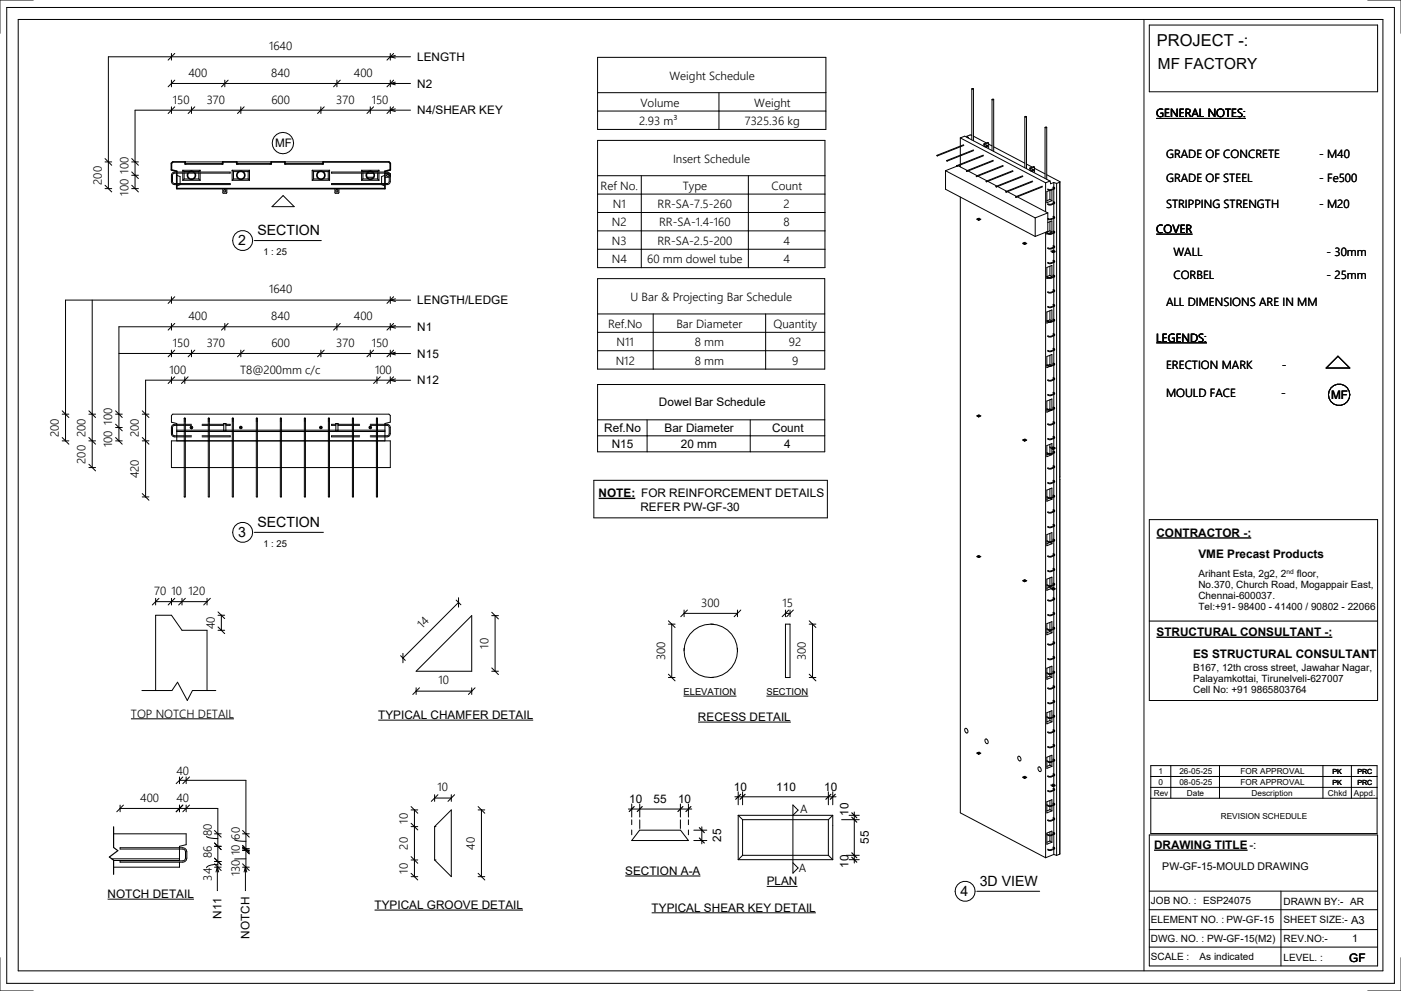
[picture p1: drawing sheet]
<svg xmlns="http://www.w3.org/2000/svg" width="420mm" height="297mm" viewBox="0 0 420 297" stroke-linecap="round" stroke-linejoin="round" font-family="sans-serif">
<g fill="none" stroke="#000" stroke-width=".3">
<path d="M2 2.2h416.1v292.6h-416.1zM5.5 5.8h409.2v285.3h-409.2zM10 0h-10v10M51.4 16v2M52.4 16l-2 2M117 16v2M118 16l-2 2M118.5 16.6l-1.5 .4 1.5 .4M123.1 17h-90.6v39.5M343 5.8v285.3M344.6 7.5h68.5v20h-68.5zM410.1 0h10v10"/>
<path d="M51.4 24v2M51.4 32v2M52.4 32l-2 2M52.4 24l-2 2M57.4 32v2M58.4 32l-2 2M67.4 24v2M68.4 24l-2 2M72.2 32v2M73.2 32l-2 2M96.2 32v2M97.2 32l-2 2"/>
<path d="M101 24v2M102 24l-2 2M111 32v2M112 32l-2 2M117 24v2M117 32v2M118 32l-2 2M118 24l-2 2M118.5 24.6l-1.5 .4 1.5 .4M118.5 32.6l-1.5 .4 1.5 .4M123.1 33h-82.6v23.5M123.1 25h-71.7"/>
<path d="M291.4 26.6v15.3M291.4 26.6h.5zM291.9 26.6v15.6M297.4 29.8v15.3M297.5 29.8h.4zM297.9 29.8v15.6M307.3 35v15.3M307.3 35h.5zM307.8 35v15.6M313.3 38.2v15.3M313.4 38.2h.4zM313.8 38.2v15.6"/>
<path d="M31.5 56.5h2M31.5 48.5h2M31.5 55.5l2 2M31.5 47.5l2 2M39.5 52.5h2M39.5 55.5l2 2M39.5 56.5h2M39.5 51.5l2 2M39.5 47.5l2 2M39.5 48.5h2M51.7 51.9l.7-.3h16.6v.3h-16.6l-.5 .2-.2 .4v2.1l.5 .4h16.8v.3h-16.9l-.6-.4-.1-.5v-1.9zM53 52.5l1 .4v2.1"/>
<path d="M54 55.3l-1 .4M54.8 54h5.2M54.8 51h5.2M54.8 51v.6M54.8 51.9v2.1M54.8 51l.4 .4M55.2 53.6h1.7M55.2 51.4h1.7M55.2 53.6l-.4 .4M55.2 51.4v.2M55.2 51.9v1.7M55.5 48.5h11.3"/>
<path d="M55.5 49.1h.3M57.9 53.6h1.7M57.9 51.4h1.7M59.6 53.6l.4 .4M59.6 51.4v.2M59.6 51.9v1.7M60 51v.6M60 51.9v2.1M60 51l-.4 .4M66.5 49.1h.3M66.8 56.5l.1 1.4h1l.1-1.4M69.6 54h5.2"/>
<path d="M69.6 51h5.2M69.6 51v3M69.6 51l.4 .4M70 53.6h1.7M70 51.4h1.7M70 53.6l-.4 .4M70 51.4v2.2M71 48.5h10.3M71 49.1h.4M72.7 53.6h1.7M72.7 51.4h1.7M74.4 53.6l.4 .4"/>
<path d="M74.4 51.4v2.2M74.8 51v3M74.8 51l-.4 .4M80.9 49.1h.4M84.9 58.6l3.3 3.4h-6.6zM85.4 48.5h11.5M85.4 49.1h.3M93.6 54h5.2M93.6 51h5.2M93.6 51v3M93.6 51l.4 .4M94 53.6h1.7"/>
<path d="M94 51.4h1.7M94 53.6l-.4 .4M94 51.4v2.2M96.6 49.1h.3M96.7 53.6h1.7M96.7 51.4h1.7M98.4 53.6l.4 .4M98.4 51.4v2.2M98.8 51v3M98.8 51l-.4 .4M100.4 56.5l.1 1.4h1l.1-1.4M108.4 54h5.2"/>
<path d="M108.4 51h5.2M108.4 51v.6M108.4 51.9v2.1M108.4 51l.4 .4M108.8 53.6l-.4 .4M108.8 53.6h1.7M108.8 51.4h1.7M108.8 51.4v.2M108.8 51.9v1.7M109.8 52.5h.1M109.9 52.1v.9M110 51.9h2"/>
<path d="M110 53.1h2M111.5 53.6h1.7M111.5 51.4h1.7M113.2 53.6l.4 .4M113.2 51.4v.2M113.2 51.9v1.7M113.6 51v.6M113.6 51.9v2.1M113.6 51l-.4 .4M114.4 55.3l1 .4M115.4 52.5l-1 .4v2.1M115.4 51.9h.9"/>
<path d="M115.4 53.1h1.3M116.8 51.9l.2 .1v2.6l-.7 .7h-16.9v-.3h16.7l.4-.2 .2-.4v-2l-.5-.5h-16.8v-.3h16.7l.6 .3 .3 .6M283.5 51.2v5.5l26.9 14.2M283.5 51.2l26.9 14.1M287.3 49.7l2.7 1.4M287.9 41.3v2.5M287.9 44v2.5M287.9 46.7v2.5M287.9 49.5v.5M287.9 59.1v184.6l25.6 13.4M287.9 41.3l25.6 13.5M287.9 41.3l1.4-.5 19.8 10.4"/>
<path d="M288.9 43.4l-7.9 3.2M289 43.6l-8 3.1M289.9 40.8v.4M289.9 40.8l.5 .5h-.2M290.3 51.3l2.7 1.4M291.4 40.6l-.5-.1-1 .3M291.9 45l-8 3.1M291.9 40.8l3.8 2.1M291.9 45.1l-7.9 3.2M293.2 52.8l2.7 1.4M294.8 46.5l-7.9 3.2M294.9 46.7l-11.4 4.5"/>
<path d="M295 43.2v.7M295 43.2l.3 .2M295.1 43.1l-.1 .1M295.1 43.1l.2 .1M295.3 43.4v.6M295.3 43.2v.2M295.8 43.5l-.2 .5M296.2 54.4l2.7 1.4M296.4 42.8v1.6M296.4 42.8l-1.1 .4M296.4 42.8l-.3-.1-1 .4M296.4 43.2l1.1 .6"/>
<path d="M297.8 48.1l-8 3.1M297.9 48.2l-8 3.2M297.9 44l9.4 4.9M299.1 55.9l2.7 1.4M300.7 49.6l-7.9 3.2M300.8 49.8l-8 3.2M302.1 57.5l2.7 1.4M303.7 51.2l-8 3.1M303.8 51.4l-8 3.1M305 59l9.2 4.8M306.6 52.7l-7.9 3.2M306.7 52.9l-8 3.2"/>
<path d="M307.8 49.2l1.7 .9M308.8 50.5l.3 .1M308.8 50.5v.6M308.8 50.4l.3 .1M308.8 50.4v.1M309.1 50.6v.6M309.1 51.2l5.7 3.1M309.1 50.5v.1M309.6 54.3l-8 3.1M309.6 50.8l-.2 .5M309.7 54.5l-8 3.1M310.2 50.1l-.3-.2-1.1 .5"/>
<path d="M310.2 50.1v1.6M310.2 50.1l-1.1 .4M310.2 50.5l3.2 1.6M312.5 55.8l-7.9 3.2M312.6 56l-8 3.2M313.5 54.8v8.7M313.8 52.4l4 2.1M314.8 57.1l-.9 .3v3.4l1.5-.6M314.8 57.1v2.7M314.8 59.8l.6 .4M314.8 59.8l-.9 .4M314.8 54.3l-1.3 .5"/>
<path d="M314.8 54.3l.2 .8 1-.4M315.4 56.9v3.3M315.7 56.2l.3 .3M315.8 56l.4 .3-.1 .4-1.1 .4-.9-.3M316 56.5l-1.1 .4-.7-.2M316 54.7v1.4M316 56.3v.2M316 56.7v3.8M316 54.7l.8 .3M316.8 55v201.4M317.8 54.5v201.6M317.8 54.5l-1 .5"/>
<path d="M293 65.7l.4 .3M293 65.7l.4 .2M293.3 65.6h.5zM293.4 65.9v.1M293.5 66h-.1M293.5 65.9h-.1M293.5 65.9v.1M293.6 65.4l-.6 .3M293.7 65.7h-.3M294.1 65.8l-.6 .2M294.1 65.6l-.6 .3M306.7 72.9l.5 .4"/>
<path d="M306.7 72.9l.5 .2M307.1 72.9h.4zM307.2 73.1v.2M307.3 73.3h-.1M307.3 73.1h-.1M307.3 73.1v.2M307.4 72.6l-.7 .3M307.5 72.9l-.4 .1M307.9 72.9l-.6 .2M307.9 73l-.6 .3M310.4 65.3v5.6M313.5 69.6v187.5"/>
<path d="M313.9 69.5v.7l.2-.1M314.2 66.7l1.2-.5v3.4M314.2 63.8v5.6l-3.8 1.5M314.2 63.8l-3.8 1.5M314.8 66.5v2.7M314.8 79.8v2.8M314.8 69.2l.6 .4M314.8 69.2l-.9 .4M315.1 75.4l.6 .3M315.1 75.2l.6 .3M315.4 69.6l-1 .4M315.5 75.2l.5 .1z"/>
<path d="M315.7 75l.6 .3M315.7 65l.3 .3M315.7 60.6l.3 .3M315.7 69.4l.3 .3M315.7 73.8l.3 .3M315.7 78.2l.3 .3M315.7 75.7h.1M315.7 75.5h.1M315.7 75.5v.2M315.8 60.4l.4 .3-.1 .4-1.1 .4-.9-.3M315.8 64.8l.4 .3-.1 .4-1.1 .4-.8-.2M315.8 69.2l.4 .3-.2 .4-1 .4-1.1-.3"/>
<path d="M315.8 73.6l.4 .3-.1 .4-1.1 .4-.9-.3M315.8 78l.4 .3-.1 .4-1.1 .4-.9-.3M315.8 75.5v.2M316 60.9l-1.1 .4-.7-.2M316 65.3l-1.1 .4-.7-.2M316 69.7l-1.3 .4-.8-.4M316 74.1l-1.1 .4-.7-.2M316 78.5l-1.1 .4-.7-.3M316 60.7v.2M316 61.1v3.8M316 65.1v.2M316 65.5v3.8"/>
<path d="M316 69.5v.2M316 69.9v3.8M316 73.9v.2M316 74.3v.8M316 75.7v2.4M316 78.3v.2M316 78.7v3.8M316.3 75.3v.3l-.5 .1M316.3 75.3l-.5 .2M27.7 90v50.2M51.4 89v2M51.4 97v2"/>
<path d="M52.4 97l-2 2M52.4 89l-2 2M67.4 97v2M68.4 97l-2 2M101 97v2M102 97l-2 2M117 89v2M117 97v2M118 97l-2 2M118 89l-2 2M118.6 89.6l-1.5 .4 1.5 .4M118.6 97.6l-1.5 .4 1.5 .4"/>
<path d="M123.1 90h-103.5v42.2M123.1 98h-87.4v34.2M313.9 96.1l1.2 .3M314.8 95.9l.6 .4v-3.4l-1.5 .6v3.4l.6-.3M314.8 93.2v2.7M314.8 95.9l-.7 .3M314.8 82.6l.6 .3M314.8 82.6l-.9 .3M315.4 82.9v-3.3l-1.5 .6v3.3l.4-.1M315.4 82.9l-.8 .3M315.7 82.6l.3 .3M315.7 87l.3 .3"/>
<path d="M315.7 91.4l.3 .3M315.7 95.8l.3 .3M315.8 82.4l.4 .5-1 .5-.6 .1-.7-.4M315.8 86.8l.4 .3-.1 .3-1.1 .5-.9-.3M315.8 91.2l.4 .3-.1 .3-1.1 .5-.9-.3M315.8 95.6l.4 .5-1 .5-.6 .1-.7-.4M315.8 100l.4 .3-.1 .3-1.1 .4-.9-.2M316 82.9l-1.3 .4-.8-.4M316 87.3l-1.1 .4-.7-.3M316 91.7l-1.1 .4-.7-.3M316 96.1l-1.1 .4M316 82.7v.2"/>
<path d="M316 83.1v3.8M316 87.1v.2M316 87.5v3.8M316 91.5v.2M316 91.9v3.8M316 95.9v.2M316 96.3v3.8M35.7 106h87.4M51.4 105v2M51.4 113v2M52.4 113l-2 2M52.4 105l-2 2"/>
<path d="M55.4 113v2M56.4 113l-2 2M57.4 105v2M58.4 105l-2 2M72.2 105v2M73.2 105l-2 2M96.2 105v2M97.2 105l-2 2M111 105v2M112 105l-2 2M113 113v2M114 113l-2 2"/>
<path d="M117 105v2M117 113v2M117 114h-73.3v35M117.1 114l1.5 .4M117.1 114h6M118 113l-2 2M118 105l-2 2M118.6 113.6l-1.5 .4M118.6 105.6l-1.5 .4 1.5 .4M314 109.6h-.1M314.8 106.5v2.8M314.8 119.9v2.7"/>
<path d="M314.8 109.3l.5 .2M314.8 109.3l-.6 .2M315.4 109.5v-3.2l-1.5 .6v3.3l.9-.3M315.7 100.2l.3 .3M315.7 104.6l.3 .3M315.7 109l.3 .3M315.7 113.4l.3 .3M315.7 117.8l.3 .3M315.8 104.4l.4 .3-.1 .3-1.1 .4-.9-.2M315.8 108.8l.4 .5-1 .5-.6 .1-.7-.4M315.8 113.2l.4 .3-.1 .3-1.1 .4-.9-.2M315.8 117.6l.4 .3-.1 .3-1.1 .4-.9-.2"/>
<path d="M316 100.5l-1.1 .4-.7-.3M316 104.9l-1.1 .4-.8-.3M316 109.3l-1.3 .4-.8-.4M316 113.7l-1.1 .3-.7-.2M316 118.1l-1.1 .3-.7-.2M316 100.2v.3M316 100.7v3.8M316 104.6v.3M316 105.1v3.8M316 109v.3M316 109.5v3.8M316 113.4v.3"/>
<path d="M316 113.9v3.8M316 117.8v.3M316 118.3v3.8M401.2 106.8l3.5 3.5h-7.1zM18.6 132.2h2M18.6 124.2h2M18.6 123.2l2 2M18.6 131.2l2 2M26.7 132.2h2M26.7 124.2h2M26.7 139.2l2 2M26.7 131.2l2 2"/>
<path d="M26.7 123.2l2 2M34.7 132.2h2M34.7 124.2h2M34.7 123.2l2 2M34.7 131.2l2 2M34.7 127.2l2 2M34.7 128.2h2M42.7 132.2h2M42.7 124.2h2M42.7 123.2l2 2M42.7 131.2l2 2M51.4 132.2h65.6v8h-65.6z"/>
<path d="M53 132.2v-5.2l-1.6-.4v-2l.4-.4h64.8l.4 .4v2l-1.6 .4v5.2M53 129h62.4M53 129.4h62.4M55.2 127.5h-3l-.5 .7v2l.3 .4h3.2M55.2 127.2h-3.1l-.6 .5-.1 .5v2.1l.5 .5 3.3 .2M55.3 125.4l-.1 23.6h.4l-.1-23.6M55.3 125.4h.1M55.4 125.4h-.1M55.4 125.4h.1M55.5 125.4h.1M55.6 127.5h1.8M55.6 127.2h1.8"/>
<path d="M55.6 130.6h1.8M55.6 131h1.8M60.6 127.5h1.8M60.6 127.2h1.8M60.6 130.6h1.8M60.6 131h1.8M62.5 125.4l-.1 23.6h.4l-.1-23.6M62.5 125.4h.1M62.6 125.4h-.1M62.6 125.4h.1M62.7 125.4h.1M62.8 130.6h6.2v.4h-6.2"/>
<path d="M62.8 127.5h4.3M62.8 127.2h4.3M67.1 129.4v-2.4h.6v2.4M67.1 127.1h.6M67.1 129.3h.6M67.7 127.2h1.3v.3h-1.3M69.7 125.4l-.1 23.6h.4l-.1-23.6M69.7 125.4h.1M69.9 125.4h-.2M69.9 125.4h.1M76.9 125.4v23.6h.3v-23.6M76.9 125.4h.1"/>
<path d="M77.1 125.4h-.2M77.1 125.4h.1M84.1 125.4v23.6h.3v-23.6M84.1 125.4h.1M84.1 125.4h.2M84.3 125.4h.1M91.3 125.4v23.6h.3v-23.6M91.3 125.4h.1M91.3 125.4h.2M91.5 125.4h.1M98.5 125.4v23.6h.3v-23.6M98.5 125.4h.1"/>
<path d="M98.6 125.4h-.1M98.6 125.4h.1M98.7 125.4h.1M100.7 127.2h-1.3v.3h1.3M100.7 129.4v-2.4h.6v2.4M100.7 127.1h.6M100.7 129.3h.6M101.3 127.5h4.4M101.3 127.2h4.4M105.7 130.6h-6.3v.4h6.3M105.7 125.4h.1M105.8 125.4h-.1"/>
<path d="M105.8 125.4h.1M105.9 125.4h.1M105.9 125.4l.1 23.6h-.3v-23.6M106 127.5h1.8M106 127.2h1.8M106 130.6h1.8M106 131h1.8M111 127.5h1.9M111 127.2h1.9M111 130.6h1.9M111 131h1.9M112.9 125.4h.1"/>
<path d="M113 125.4h-.1M113 125.4h.1M113.1 125.4h.1M113.1 125.4l.1 23.6h-.3v-23.6M113.2 127.5h3l.5 .7v2l-.3 .4h-3.2M113.2 127.2h3.1l.4 .3 .3 .7v2.1l-.5 .5-3.3 .2M293 124.6l.4 .4M293 124.6l.4 .2M293.3 124.6h.5zM293.4 124.8v.2M293.5 124.8v.2M293.5 125h-.1"/>
<path d="M293.5 124.8h-.1M293.6 124.3l-.6 .3M293.7 124.6l-.3 .1M294.1 124.7l-.6 .3M294.1 124.6l-.6 .2M306.7 131.9l.5 .3M306.7 131.9l.5 .2M307.1 131.8h.4zM307.2 132.1v.1M307.3 132.1v.1M307.3 132.2h-.1M307.3 132.1h-.1"/>
<path d="M307.4 131.6l-.7 .3M307.5 131.9h-.4M307.9 132l-.6 .2M307.9 131.9l-.6 .2M314.2 122.9l-.3 .1M314.3 136.1l-.4 .2M314.7 134.2l1 .5M314.7 133.9l1 .5M314.8 133.2v.7M314.8 134.2v1.7M314.8 135.9l.1 .1M314.8 135.9l-.2 .1"/>
<path d="M314.8 122.6l.3 .2M314.8 122.6l-.4 .2M315.1 136.2l.3 .1M315.3 122.9l.1 .1M315.4 122.7v-3.1l-1.5 .6v3.4l1.5-.6M315.4 122.9v.1M315.4 134v-1l-1.5 .6v3.3l1.5-.6M315.4 134.5v1.4M315.4 136.1v.2M315.5 134.2h.5zM315.7 133.9l.6 .4M315.7 122.2l.3 .3"/>
<path d="M315.7 126.6l.3 .3M315.7 131l.3 .3M315.7 135.4l.3 .3M315.7 139.7l.3 .3M315.7 134.4v.3M315.7 134.7h.1M315.7 134.4l.1 .1M315.8 122l.4 .5-1 .5h-.6l-.7-.3M315.8 126.4l.4 .3-.1 .3-1.1 .4-.9-.2M315.8 130.8l.4 .3-.1 .3-1.1 .4-.9-.2M315.8 135.2l.4 .5-1 .5h-.6l-.7-.3M315.8 139.6l.4 .3-.1 .3-1.1 .4-.9-.2"/>
<path d="M315.8 134.5v.2M316 122.5l-1.3 .3-.8-.3M316 126.9l-1.1 .3-.7-.2M316 131.3l-1.1 .3-.7-.2M316 135.7l-1.3 .3-.8-.3M316 122.2v.3M316 122.7v3.8M316 126.6v.2M316 127.1v3.8M316 131v.3M316 131.5v2.6M316 134.6v.7"/>
<path d="M316 135.4v.2M316 135.9v3.8M316 139.8v.2M316.3 134.3v.2l-.5 .2M316.3 134.3l-.5 .2M26.7 140.2h2M42.7 149h2M42.7 148l2 2M178.1 144h70v11.2h-70zM314.5 149.4l-.6 .3M314.8 146.6v2.6M314.8 159.9v2.5"/>
<path d="M315 149.4l.4 .3M315.4 149.1v-2.8l-1.5 .6v3.4l1.5-.6M315.4 149.3v.4M315.7 144.1l.3 .3M315.7 152.9l.3 .3M315.7 157.3l.3 .3M315.7 148.5l.3 .3M315.8 144l.4 .3-.1 .3-1.1 .4-.9-.2M315.8 148.4l.4 .5-1 .5h-.6l-.7-.3M315.8 152.8l.4 .3-.1 .3-1.1 .4-.9-.2M315.8 157.2l.4 .3-.1 .3-1.1 .4-.9-.2M316 140l-1.1 .4-.7-.2"/>
<path d="M316 144.4l-1.1 .4-.7-.2M316 148.8l-1.3 .4-.8-.3M316 153.2l-1.1 .4-.7-.2M316 157.6l-1.1 .4-.7-.2M316 140.3v3.8M316 144.2v.2M316 144.7v3.8M316 148.6v.2M316 149.1v3.8M316 153v.2M316 153.4v3.9M316 157.4v.2"/>
<path d="M316 157.8v3.9M317.8 143.6v.1M317.8 142.8v.3M344.6 155.8h68.5v54.2h-68.5zM46.7 179.4v2M47.7 179.4l-2 2M51.4 179.4v2M52.4 179.4l-2 2M54.6 179.4v2M55.6 179.4l-2 2M62.1 179.4v2M63.1 179.4l-2 2"/>
<path d="M136.8 179.9l1.4 1.4M137.5 179.2v2.8M293 166.8l.4 .3M293 166.8l.4 .2M293.3 166.8l.5-.1zM293.4 167v.1M293.5 167v.1M293.5 167.1h-.1M293.5 167h-.1M293.6 166.5l-.6 .3M293.7 166.8h-.3M294.1 166.9l-.6 .2"/>
<path d="M294.1 166.8l-.6 .2M306.7 174l.5 .4M306.7 174l.5 .2M307.1 174h.4zM307.2 174.2v.2M307.3 174.2v.2M307.3 174.4h-.1M307.3 174.2h-.1M307.4 173.8l-.7 .2M307.5 174l-.4 .1M307.9 174l-.6 .2M307.9 174.1l-.6 .3"/>
<path d="M313.9 163l.9-.4 .6 .4M314.8 173.3v2.3M314.8 175.8v.2M314.8 176l.2 .1M314.8 176l-.9 .4M314.8 176.1l.9 .5M315.1 176.5l.6 .3M315.4 162.3v-2.6l-1.5 .6v3.3l1.5-.6M315.4 162.5v.5M315.4 175.5v-2.5l-1.5 .6v3.4l1.2-.5M315.4 175.7v.5M315.5 176.3l.5 .1z"/>
<path d="M315.7 176.1l.6 .3M315.7 161.7l.3 .3M315.7 166.1l.3 .3M315.7 170.5l.3 .3M315.7 174.9l.3 .3M315.7 179.3l.3 .3M315.7 176.6v.2M315.7 176.8l.1 .1M315.7 176.6h.1M315.8 166l.4 .3-.1 .3-1.1 .4-.9-.2M315.8 161.6l.4 .5-1 .5h-.6l-.7-.3M315.8 170.4l.4 .3-.1 .3-1.1 .4-.9-.2"/>
<path d="M315.8 174.8l.4 .5-1 .5h-.6l-.7-.3M315.8 179.1l.4 .3-.1 .4-1.1 .4-.9-.2M315.8 176.6v.3M316 162l-1.3 .4-.8-.3M316 166.4l-1.1 .4-.7-.2M316 170.8l-1.1 .4-.7-.2M316 175.2l-1.3 .4-.8-.3M316 179.6l-1.1 .4-.7-.2M316 161.8v.2M316 162.2v3.9M316 166.2v.2M316 166.6v3.9"/>
<path d="M316 170.6v.2M316 171v3.9M316 175v.2M316 175.4v.8M316 176.8v2.4M316 179.4v.2M316 179.8v3.8M316.3 176.4v.3l-.5 .2M316.3 176.4l-.5 .2M46.7 180.4h15.4M65.4 184.5h2M65.4 189h2"/>
<path d="M65.4 183.5l2 2M65.4 188l2 2M66.4 184.5v4.5M120.1 196.6l1.4 1.4M120.8 195.9v2.8M137.5 180.6l-16.7 16.7M147.4 183.6l2 2M147.4 184.6h2M148.4 184.6v16.6M205.1 194.3v.8M213.1 187.1h.8M221.1 194.3v.8"/>
<path d="M235.5 187.1h1.4v16h-1.4zM314.8 186.6v2.2M314.8 189v.3M314.8 200v2M314.8 189.3l.6 .4M314.8 189.3l-.9 .4M315.4 188.7v-2.3l-1.5 .6v3.3l1.5-.6M315.4 188.9v.8M315.7 183.7l.3 .3M315.7 188.1l.3 .3M315.7 192.5l.3 .3M315.7 196.9l.3 .3"/>
<path d="M315.8 183.5l.4 .3-.1 .4-1.1 .4-.9-.2M315.8 187.9l.4 .5-1 .6h-.6l-.7-.3M315.8 192.3l.4 .3-.1 .4-1.1 .4-.9-.2M315.8 196.7l.4 .3-.1 .4-1.1 .4-.9-.2M316 184l-1.1 .4-.7-.2M316 188.4l-1.3 .4-.8-.4M316 192.8l-1.1 .4-.7-.2M316 197.2l-1.1 .4-.7-.2M316 183.8v.2M316 184.2v3.8M316 188.2v.2M316 188.6v3.8"/>
<path d="M316 192.6v.2M316 193v3.8M316 197v.2M316 197.4v3.8M344.6 186.2h68.5M39.3 215.5h30.8M42.6 207h9l1.6-2.5 3 5.5 1.5-3h7M46.7 207v-22.5h4.7l3.2 4.5h7.5v18M113.4 215.9h46.5M124.8 201.2l16.6-16.6v16.6zM124.8 207.2h16.6M124.8 206.2v2"/>
<path d="M125.8 206.2l-2 2M141.4 206.2v2M142.4 206.2l-2 2M147.4 201.2h2M147.4 200.2l2 2M213.1 203.1h.8M289.4 218.4a.75 .75 0 0 1 .8 .5 .75 .75 0 0 1-.3 .9l-.3-.2a.97 .97 0 0 1-.2-1.2zM314.8 202.2v.5M314.8 213.3v1.9M314.8 215.4v.6M314.8 216l.6 .4M314.8 216l-.9 .4"/>
<path d="M314.8 202.7l.6 .4M314.8 202.7l-.9 .4M315.4 201.8v-2.1l-1.5 .6v3.4l1.5-.6M315.4 202v1.1M315.4 215v-1.9l-1.5 .6v3.3l1.5-.6M315.4 215.2v1.2M315.7 201.3l.3 .3M315.7 205.7l.3 .3M315.7 210.1l.3 .3M315.7 214.5l.3 .3M315.7 218.9l.3 .3M315.8 201.1l.4 .5-1 .5-.6 .1-.7-.3"/>
<path d="M315.8 205.5l.4 .3-.1 .4-1.1 .4-.9-.2M315.8 209.9l.4 .3-.1 .4-1.1 .4-.9-.2M315.8 214.3l.4 .5-1 .5-.6 .1-.7-.3M315.8 218.7l.4 .3-.1 .4-1.1 .4-.9-.3M316 201.6l-1.3 .4-.8-.4M316 206l-1.1 .4-.7-.2M316 210.4l-1.1 .4-.7-.2M316 214.8l-1.3 .4-.8-.4M316 219.2l-1.1 .4-.7-.2M316 201.4v.2M316 201.8v3.8M316 205.8v.2"/>
<path d="M316 206.2v3.8M316 210.2v.2M316 210.6v3.8M316 214.6v.2M316 215v3.8M316 219v.2M316 219.4v3.8M53.8 233.9h19.9v26.1M53.8 232.9v2M54.8 232.9l-2 2M55.8 232.9v2M56.8 232.9l-2 2"/>
<path d="M130.3 238.3v2M130.3 239.3h5M131.3 238.3l-2 2M135.3 238.3v2M136.3 238.3l-2 2M293 225.7l.4 .4M293 225.7l.4 .3M293.3 225.7h.5zM293.4 226v.1M293.5 225.9v.2M293.5 226.1h-.1M293.5 225.9l-.1 .1"/>
<path d="M293.6 225.5l-.6 .2M293.7 225.8h-.3M294.1 225.7l-.6 .2M294.1 225.9l-.6 .2M295.5 221.6a.75 .75 0 0 1 .7 .5 .75 .75 0 0 1-.3 .9l-.2-.2a.97 .97 0 0 1-.2-1.2zM305.3 226.8a.75 .75 0 0 1 .8 .5 .75 .75 0 0 1-.3 .8l-.3-.1a.97 .97 0 0 1-.2-1.2zM306.7 233l.5 .3M306.7 233l.5 .2M307.1 233l.4-.1zM307.2 233.2v.1M307.3 233.2v.1M307.3 233.3h-.1"/>
<path d="M307.3 233.2h-.1M307.4 232.7l-.7 .3M307.5 233h-.4M307.9 233.1l-.6 .2M307.9 233l-.6 .2M311.4 230a.75 .75 0 0 1 .7 .5 .75 .75 0 0 1-.3 .8l-.2-.1a.97 .97 0 0 1-.2-1.2zM314.8 226.7v1.7M314.8 228.6v.8M314.8 229.4l.6 .4M314.8 229.4l-.9 .4M315.1 235.5l.6 .3M315.1 235.3l.6 .3"/>
<path d="M315.4 228.2v-1.8l-1.5 .6v3.4l1.5-.6M315.4 228.4v1.4M315.5 235.3l.5 .1zM315.7 235l.6 .4M315.7 223.3l.3 .3M315.7 227.7l.3 .3M315.7 236.5l.3 .3M315.7 235.6v.2M315.7 235.8h.1M315.7 235.6h.1M315.7 232.1l.3 .3M315.8 223.1l.4 .3-.1 .4-1.1 .4-.9-.3"/>
<path d="M315.8 227.5l.4 .5-1 .5-.6 .1-.7-.3M315.8 231.9l.4 .3-.1 .4-1.1 .4-.9-.3M315.8 236.3l.4 .3-.1 .4-1.1 .4-.9-.3M315.8 235.6v.2M316 223.6l-1.1 .4-.7-.2M316 228l-1.3 .4-.8-.4M316 232.4l-1.1 .4-.7-.2M316 236.8l-1.1 .4-.7-.2M316 223.4v.2M316 223.8v3.8M316 227.8v.2M316 228.2v3.8"/>
<path d="M316 232.2v.2M316 232.6v2.6M316 235.7v.7M316 236.6v.2M316 237v3.8M316.3 235.4v.2l-.5 .2M316.3 235.4l-.5 .2M33.5 257.5h20.3M34.1 250h21.7v3.2l-2 .5v4.4M34.1 258h19.7M36 254.1h18.8l.6 .2 .5 .4 .1 2.6-.1 .6-.5 .4-.6 .2h-18.8v-.4h18.8l.7-.4 .1-.4-.1-2.4-.7-.4h-18.8zM36 242.4h29.3v17.6"/>
<path d="M36 241.4v2M37 241.4l-2 2M53.8 258.5v1.5h-19.7M53.8 241.4v2M54.8 241.4l-2 2M55.8 241.4v2M56.8 241.4l-2 2M61.9 250.7a2.97 2.97 0 0 0 2.4 .7h1M64.3 260h2M64.3 250h2M64.3 259l2 2M64.3 249l2 2"/>
<path d="M64.3 253.7h2M64.3 252.7l2 2M64.3 258.3h2M64.3 257.3l2 2M65.2 259.9v7.1M65.2 259.9l-.4 1.5M65.2 259.9l.4 1.5M65.3 259.1a4.1 4.1 0 0 0-3.4 1.1M70.4 251.7l.6 .3 2.7 .2M72.7 260h2M72.7 259l2 2M72.7 249l2 2"/>
<path d="M72.7 254.5h2M72.7 253.5l2 2M72.7 255h2M72.7 254l2 2M72.7 250h2M73.6 259.9v7.1M73.6 259.9l-.4 1.5M73.6 259.9l.4 1.5M73.7 257.5h-3.3M123.3 247.8h2M123.3 257.8h2M123.3 256.8l2 2"/>
<path d="M123.3 246.8l2 2M123.3 241.8l2 2M123.3 242.8h2M124.3 242.8v20M130.3 247.8v10M130.3 247.8l5-5v20l-5-5M130.3 247.8h.4M130.3 257.8h.4M143.4 242.8h2M143.4 241.8l2 2M144.4 242.8v20M189.4 245.8v1.4"/>
<path d="M189.4 248.8v1.5M191.8 248.9h12.3l2.3 3.1h-17zM191.8 245.8v2.6M204 245.8v2.6M206.4 245.8v1.4M206.4 248.8v1.5M221.3 244.4h28.4M221.3 257.7h28.4M221.3 244.4v13.3M221.3 244.4l1.4 1.3M222.7 245.7h25.7M222.7 256.4h25.7"/>
<path d="M222.7 245.7v10.7M222.7 256.4l-1.4 1.3M237.7 244.4l1.6-1.5-1.6-1.6v20.5l1.6-1.6-1.6-1.5M248.4 245.7v10.7M248.4 256.4l1.3 1.3M249.7 244.4v13.3M249.7 244.4l-1.3 1.3M314.8 240v1.6M314.8 241.8v.9M314.8 249.4v1M314.8 250.6v1.5M314.8 252.1l.6 .4"/>
<path d="M314.8 252.1l-.9 .4M314.8 242.7l.6 .4M314.8 242.7l-.9 .4M315.4 241.4v-1.6l-1.5 .6v3.3l1.5-.6M315.4 241.6v1.5M315.4 250.2v-1l-1.5 .6v3.3l1.5-.6M315.4 250.4v2.1M315.7 240.9l.3 .3M315.7 245.3l.3 .3M315.7 249.7l.3 .3M315.7 254.1l.3 .3M315.8 240.7l.4 .5-1 .5-.6 .1-.7-.4"/>
<path d="M315.8 245.1l.4 .3-.1 .4-1.1 .4-.9-.3M315.8 253.9l.4 .3-.1 .4-1.1 .4-.9-.3M315.8 249.5l.4 .5-1 .5-.6 .1-.7-.4M316 241.2l-1.3 .4-.8-.4M316 245.6l-1.1 .4-.7-.2M316 250l-1.3 .4-.8-.4M316 254.4l-1.1 .4-.7-.2M316 256.2l.8 .2M316 256.2l-2.5 .9M316 241v.2M316 241.4v3.8M316 245.4v.2"/>
<path d="M316 245.8v3.8M316 249.8v.2M316 250.2v3.8M316 254.2v.2M316 254.6v1.6M317.8 256.1l-1 .3M317.8 255.9v.2M344.6 250.3h68.5v39.3h-68.5zM32.3 269.6h25.8M112.3 272.8h44.5M123.3 261.8l2 2M123.3 262.8h2"/>
<path d="M143.4 262.8h2M143.4 261.8l2 2M344.6 272.7h68.5M344.6 267.2h68.5M344.6 278.7h68.5M384.1 267.2v22.4M0 287.1v10h10M344.6 283.9h68.5M420.1 287.1v10h-10"/>
<circle cx="67.5" cy="57.2" r=".37"/>
<circle cx="84.8" cy="42.9" r="3.2"/>
<circle cx="101.1" cy="57.2" r=".37"/>
<circle cx="116.3" cy="52.5" r=".37"/>
<circle cx="281" cy="46.7" r=".08"/>
<circle cx="283.9" cy="48.2" r=".08"/>
<circle cx="286.9" cy="49.8" r=".08"/>
<circle cx="289.8" cy="51.3" r=".08"/>
<circle cx="292.8" cy="52.8" r=".08"/>
<circle cx="295.7" cy="54.4" r=".08"/>
<circle cx="295.8" cy="43.8" r=".31"/>
<circle cx="298.7" cy="56" r=".08"/>
<circle cx="301.6" cy="57.5" r=".08"/>
<circle cx="304.6" cy="59.1" r=".08"/>
<circle cx="309.6" cy="51.1" r=".3"/>
<circle cx="401.5" cy="118.4" r="3.2"/>
<circle cx="57.4" cy="128.2" r=".4"/>
<circle cx="72.2" cy="128.2" r=".4"/>
<circle cx="96.2" cy="128.2" r=".4"/>
<circle cx="111" cy="128.2" r=".4"/>
<circle cx="213.1" cy="195.1" r="8"/>
</g>
<g fill="none" stroke="#000" stroke-width=".5">
<path d="M53 55.3v1.2h62.4v-1.2M53 51.6v-.3l-1.6-.4v-2l.4-.4h3.7v.6h11.3v-.6h4.2v.6h10.3v-.6h4.1v.6h11.5v-.6h19.7l.4 .4v2l-1.6 .4v.3M53 51.9v3.1M56.4 51.9a1.19 1.19 0 0 0 1 1.8 1.19 1.19 0 0 0 1-1.8M56.7 51.6a1.2 1.2 0 0 1 1.4 0M110 51.9a1.19 1.19 0 0 0 1 1.8 1.19 1.19 0 0 0 1-1.8M110.3 51.6a1.2 1.2 0 0 1 1.4 0M115.4 51.9v3.1"/>
<circle cx="72.2" cy="52.5" r="1.2"/>
<circle cx="96.2" cy="52.5" r="1.2"/>
</g>
<g fill="#000">
<circle cx="57.4" cy="128.2" r=".4"/>
<circle cx="72.2" cy="128.2" r=".4"/>
<circle cx="96.2" cy="128.2" r=".4"/>
<circle cx="111" cy="128.2" r=".4"/>
</g>
<path d="M34.1 247.9v6.2l1.2 .9-2.5 1.9 1.3 1v4.2" fill="none" stroke="#000" stroke-width=".35"/>
<g fill="#fff">
<path d="M346.9 9.5h27.5v5.4h-27.5z"/>
<path d="M405.1 273.8h4.1v3.9h-4.1z"/>
<path d="M346.8 187.4h51.8v4.1h-51.8z"/>
<path d="M357.7 193.9h54.2v4.1h-54.2z"/>
<path d="M346 251.2h27.6v4.2h-27.6z"/>
<path d="M373.6 251.2h1v4.2h-1z"/>
<path d="M374.6 251.2h2.2v4.2h-2.2z"/>
<path d="M346.8 157.6h27.9v4.1h-27.9z"/>
<path d="M359.3 164.1h37.3v4.1h-37.3z"/>
<path d="M359.7 285.1h16.3v3.3h-16.3z"/>
<path d="M405.5 279.4h1.7v3.7h-1.7z"/>
<path d="M367.7 274.1h14.3v3.3h-14.3z"/>
<path d="M347.2 16.6h29.6v5.1h-29.6z"/>
<path d="M348.5 258h44.2v3.6h-44.2z"/>
<path d="M361.9 279.8h20.4v3.3h-20.4z"/>
<path d="M404.8 268.8h4.1v3.3h-4.1z"/>
<path d="M360.7 268.5h14.3v3.3h-14.3z"/>
</g>
<path d="M179.5 149.4h11M346.8 161.3h28.4M346.8 191h52.7M346 254.9h28.1" fill="none" stroke="#000" stroke-width=".41"/>
<g fill="none" stroke="#000" stroke-width=".3">
<path d="M179.2 17.2h68.4v21.6h-68.4zM179.2 33.3h68.4M179.2 27.8h68.4M215.6 27.8v11M346.7 35.5h26.8M179.2 42.1h68.2v38.1h-68.2zM179.2 58.2h68.2M179.2 52.7h68.2M192.3 52.7v27.5M224.4 52.7v27.5M76.3 72.1h20M179.2 74.7h68.2"/>
<path d="M179.2 69.2h68.2M179.2 63.7h68.2M346.7 70.2h10.8M179.2 83.5h68.1v27.2h-68.1zM179.2 99.6h68.1M179.2 94.1h68.1M195.9 94.1v16.6M229.6 94.1v16.6M179.2 115.3h68.1v20.1h-68.1zM179.2 105.1h68.1M346.7 102.8h15.2M179.2 130.7h68.1"/>
<path d="M179.2 125.9h68.1M194 125.9v9.5M224.9 125.9v9.5M76.3 159.6h20.7M200.4 186.1l2 2M200.4 187.1h2M201.4 187.1v16M205.1 183.9h16M205.1 182.9v2M206.1 182.9l-2 2M221.1 182.9v2M222.1 182.9l-2 2"/>
<path d="M235.5 183.9h1.4M235.5 182.9v2M236.5 182.9l-2 2M236.9 182.9v2M237.9 182.9l-2 2M242.6 187.1h2M242.6 186.1l2 2M243.6 187.1v16M200.4 202.1l2 2M200.4 203.1h2M204.9 208.7h15.9M209.3 216.5h27.8"/>
<path d="M229.8 208.7h12.5M242.6 203.1h2M242.6 202.1l2 2M220.3 238.9h30.4M221.3 237.4v3.9M222.7 237.4v3.9M248.4 237.4v3.9M249.7 237.4v3.9M345 229.5h67.9v20.4h-67.9zM345 232.8h67.9M345 236h67.9M345 239.3h67.9"/>
<path d="M351.1 229.5v9.8M365.7 229.5v9.8M396.7 229.5v9.8M405.2 229.5v9.8M188.4 242.5h19M189.4 241v3.9M191.8 241v3.9M204 241v3.9M206.4 241v3.9M208 252h3.9M208 248.9h3.9M210.4 247.9v5.1"/>
<path d="M252.3 245.7h5.3M253.7 256.4h3.9M254.6 257.7h3M254.6 244.4h3M256.1 243.4v15.3M187.5 262.6h22.5M195.4 273.7h49.2M229.9 265.7h9.2M292.9 267.2h18.8"/>
<circle cx="72.8" cy="72.1" r="3"/>
<circle cx="72.8" cy="159.6" r="3"/>
<circle cx="289.4" cy="267.2" r="3"/>
</g>
<g fill="none" stroke="#000" stroke-width=".35">
<path d="M222.1 238.1l-1.5 1.5M223.4 238.1l-1.5 1.5M249.1 238.1l-1.5 1.5M250.4 238.1l-1.5 1.5M190.2 241.8l-1.5 1.5M192.6 241.8l-1.5 1.5M204.8 241.8l-1.5 1.5M207.2 241.8l-1.5 1.5M209.7 251.2l1.5 1.5M209.7 248.1l1.5 1.5M255.4 257l1.5 1.5M255.4 255.7l1.5 1.5"/>
<path d="M255.4 245l1.5 1.5M255.4 243.7l1.5 1.5"/>
</g>
<text font-size="4.9" x="346.9" y="13.9">PROJECT -:</text>
<text font-size="4.6" x="347.2" y="20.7">MF FACTORY</text>
<g font-size="4.2">
<text x="77.2" y="70.4">SECTION</text>
<text x="71.4" y="73.6">2</text>
<text x="71.4" y="161.1">3</text>
<text x="77.2" y="157.9">SECTION</text>
<text x="288" y="268.7">4</text>
<text x="293.8" y="265.5">3D VIEW</text>
</g>
<g font-size="3.5">
<text x="80.7" y="15">1640</text>
<text x="56.5" y="23">400</text>
<text x="81.3" y="23">840</text>
<text x="106.1" y="23">400</text>
<text x="125.1" y="18.3">LENGTH</text>
<text x="200.7" y="23.9">Weight Schedule</text>
<text x="125.1" y="26.3">N2</text>
<text x="51.8" y="31">150</text>
<text x="62" y="31">370</text>
<text x="81.4" y="31">600</text>
<text x="100.8" y="31">370</text>
<text x="111.5" y="31">150</text>
<text x="125.1" y="34.3">N4/SHEAR KEY</text>
<text x="192" y="31.9">Volume</text>
<text x="226.2" y="31.9">Weight</text>
<text x="346.7" y="35.2">GENERAL NOTES:</text>
<text x="191.6" y="37.4">2.93 m³</text>
<text x="223.3" y="37.4">7325.36 kg</text>
<text x="82.5" y="44.2">MF</text>
<text x="349.6" y="47.3">GRADE OF CONCRETE</text>
<text x="395.5" y="47.3">- M40</text>
<text x="38.5" y="52.1" transform="rotate(-90 38.5 52.1)">100</text>
<text x="201.8" y="48.8">Insert Schedule</text>
<text x="30.5" y="55.4" transform="rotate(-90 30.5 55.4)">200</text>
<text x="38.5" y="58.7" transform="rotate(-90 38.5 58.7)">100</text>
<text x="180.1" y="56.8">Ref No.</text>
<text x="204.7" y="56.8">Type</text>
<text x="231.3" y="56.8">Count</text>
<text x="349.6" y="54.6">GRADE OF STEEL</text>
<text x="395.5" y="54.6">- Fe500</text>
<text x="183.8" y="62.3">N1</text>
<text x="197.2" y="62.3">RR-SA-7.5-260</text>
<text x="234.9" y="62.3">2</text>
<text x="349.6" y="62.3">STRIPPING STRENGTH</text>
<text x="395.5" y="62.3">- M20</text>
<text x="183.5" y="67.8">N2</text>
<text x="197.7" y="67.8">RR-SA-1.4-160</text>
<text x="234.9" y="67.8">8</text>
<text x="346.7" y="69.9">COVER</text>
<text x="183.5" y="73.4">N3</text>
<text x="197.1" y="73.4">RR-SA-2.5-200</text>
<text x="234.9" y="73.4">4</text>
<text x="351.8" y="76.8">WALL</text>
<text x="397.8" y="76.8">- 30mm</text>
<text x="183.5" y="78.9">N4</text>
<text x="194.1" y="78.9">60 mm dowel tube</text>
<text x="234.9" y="78.9">4</text>
<text x="351.8" y="83.5">CORBEL</text>
<text x="397.8" y="83.5">- 25mm</text>
<text x="80.7" y="88">1640</text>
<text x="56.5" y="96">400</text>
<text x="81.3" y="96">840</text>
<text x="106.1" y="96">400</text>
<text x="125.1" y="91.2">LENGTH/LEDGE</text>
<text x="189" y="90.2">U Bar &amp; Projecting Bar Schedule</text>
<text x="349.6" y="91.6">ALL DIMENSIONS ARE IN MM</text>
<text x="125.1" y="99.2">N1</text>
<text x="182.3" y="98.3">Ref.No</text>
<text x="202.8" y="98.3">Bar Diameter</text>
<text x="231.9" y="98.3">Quantity</text>
<text x="51.8" y="104">150</text>
<text x="62" y="104">370</text>
<text x="81.4" y="104">600</text>
<text x="100.8" y="104">370</text>
<text x="111.5" y="104">150</text>
<text x="125.1" y="107.2">N15</text>
<text x="184.9" y="103.8">N11</text>
<text x="208.3" y="103.8">8 mm</text>
<text x="236.5" y="103.8">92</text>
<text x="346.7" y="102.5">LEGENDS:</text>
<text x="50.8" y="112">100</text>
<text x="72" y="112">T8@200mm c/c</text>
<text x="112.5" y="112">100</text>
<text x="184.6" y="109.3">N12</text>
<text x="208.3" y="109.3">8 mm</text>
<text x="237.5" y="109.3">9</text>
<text x="349.6" y="110.8">ERECTION MARK</text>
<text x="384.3" y="110.8">-</text>
<text x="125.1" y="115.2">N12</text>
<text x="349.6" y="119.1">MOULD FACE</text>
<text x="384.2" y="119.1">-</text>
<text x="399.1" y="119.7">MF</text>
<text x="197.6" y="121.7">Dowel Bar Schedule</text>
<text x="17.7" y="131" transform="rotate(-90 17.7 131)">200</text>
<text x="25.7" y="131" transform="rotate(-90 25.7 131)">200</text>
<text x="33.7" y="127.3" transform="rotate(-90 33.7 127.3)">100</text>
<text x="41.7" y="131" transform="rotate(-90 41.7 131)">200</text>
<text x="181.2" y="129.4">Ref.No</text>
<text x="199.3" y="129.4">Bar Diameter</text>
<text x="231.5" y="129.4">Count</text>
<text x="33.7" y="134.1" transform="rotate(-90 33.7 134.1)">100</text>
<text x="183.4" y="134.2">N15</text>
<text x="204.2" y="134.2">20 mm</text>
<text x="235.2" y="134.2">4</text>
<text x="25.7" y="139" transform="rotate(-90 25.7 139)">200</text>
<text x="41.7" y="143.5" transform="rotate(-90 41.7 143.5)">420</text>
<text x="179.5" y="149">NOTE: FOR REINFORCEMENT DETAILS</text>
<text x="192" y="153.1">REFER PW-GF-30</text>
<text x="346.8" y="160.9">CONTRACTOR -:</text>
<text x="359.3" y="167.3">VME Precast Products</text>
<text x="46.2" y="178.4">70</text>
<text x="51.4" y="178.4">10</text>
<text x="56.5" y="178.4">120</text>
<text x="210.3" y="181.9">300</text>
<text x="234.6" y="181.9">15</text>
<text x="64.4" y="188.6" transform="rotate(-90 64.4 188.6)">40</text>
<text x="126.6" y="188.7" transform="rotate(-45 126.6 188.7)">14</text>
<text x="346.8" y="190.7">STRUCTURAL CONSULTANT -:</text>
<text x="146.5" y="194.5" transform="rotate(-90 146.5 194.5)">10</text>
<text x="199.4" y="198" transform="rotate(-90 199.4 198)">300</text>
<text x="241.6" y="198" transform="rotate(-90 241.6 198)">300</text>
<text x="357.7" y="197.1">ES STRUCTURAL CONSULTANT</text>
<text x="131.5" y="205.2">10</text>
<text x="39.3" y="215.2">TOP NOTCH DETAIL</text>
<text x="113.4" y="215.5">TYPICAL CHAMFER DETAIL</text>
<text x="209.3" y="216.1">RECESS DETAIL</text>
<text x="52.9" y="232.3">40</text>
<text x="131.2" y="237.3">10</text>
<text x="220.1" y="237.1">10</text>
<text x="232.8" y="237.1">110</text>
<text x="247.1" y="237.1">10</text>
<text x="42.1" y="240.5">400</text>
<text x="52.9" y="240.5">40</text>
<text x="188.7" y="240.8">10</text>
<text x="196" y="240.8">55</text>
<text x="203.3" y="240.8">10</text>
<text x="240" y="243.7">A</text>
<text x="254.4" y="244.5" transform="rotate(-90 254.4 244.5)">10</text>
<text x="63.5" y="250.7" transform="rotate(-90 63.5 250.7)">80</text>
<text x="71.9" y="251.7" transform="rotate(-90 71.9 251.7)">60</text>
<text x="122.3" y="246.9" transform="rotate(-90 122.3 246.9)">10</text>
<text x="63.5" y="257.3" transform="rotate(-90 63.5 257.3)">86</text>
<text x="71.9" y="256.3" transform="rotate(-90 71.9 256.3)">10</text>
<text x="122.3" y="254.7" transform="rotate(-90 122.3 254.7)">20</text>
<text x="142.4" y="254.7" transform="rotate(-90 142.4 254.7)">40</text>
<text x="216.3" y="252.4" transform="rotate(-90 216.3 252.4)">25</text>
<text x="260.5" y="253" transform="rotate(-90 260.5 253)">55</text>
<text x="346" y="254.5">DRAWING TITLE</text>
<text x="374.6" y="254.5">-:</text>
<text x="71.9" y="262.7" transform="rotate(-90 71.9 262.7)">130</text>
<text x="122.3" y="261.9" transform="rotate(-90 122.3 261.9)">10</text>
<text x="187.5" y="262.2">SECTION A-A</text>
<text x="239.5" y="261.3">A</text>
<text x="254.4" y="260.2" transform="rotate(-90 254.4 260.2)">10</text>
<text x="32.3" y="269.2">NOTCH DETAIL</text>
<text x="63.5" y="264" transform="rotate(-90 63.5 264)">34</text>
<text x="229.9" y="265.4">PLAN</text>
<text x="66.4" y="275.4" transform="rotate(-90 66.4 275.4)">N11</text>
<text x="112.3" y="272.5">TYPICAL GROOVE DETAIL</text>
<text x="195.4" y="273.3">TYPICAL SHEAR KEY DETAIL</text>
<text x="74.9" y="281.5" transform="rotate(-90 74.9 281.5)">NOTCH</text>
<text x="404.6" y="288.4">GF</text>
</g>
<text font-size="3.4" x="405.1" y="276.9">A3</text>
<g font-size="3.2">
<text x="348.5" y="260.9">PW-GF-15-MOULD DRAWING</text>
<text x="405.5" y="282.4">1</text>
</g>
<g font-size="3">
<text x="359.3" y="172.9">Arihant Esta, 2g2, 2</text>
<text x="388.8" y="172.9">floor,</text>
<text x="359.3" y="176.2">No.370, Church Road, Mogappair East,</text>
<text x="359.3" y="179.5">Chennai-600037.</text>
<text x="359.3" y="182.8">Tel:+91- 98400 - 41400 / 90802 - 22066</text>
<text x="357.7" y="201.1">B167, 12th cross street, Jawahar Nagar,</text>
<text x="357.7" y="204.4">Palayamkottai, Tirunelveli-627007</text>
<text x="357.7" y="207.8">Cell No: +91 9865803764</text>
<text x="345.1" y="270.9">JOB NO. :</text>
<text x="360.7" y="271.1">ESP24075</text>
<text x="384.8" y="271.4">DRAWN BY:-</text>
<text x="404.8" y="271.4">AR</text>
<text x="345.1" y="276.8">ELEMENT NO. :</text>
<text x="367.7" y="276.8">PW-GF-15</text>
<text x="384.8" y="276.8">SHEET SIZE:-</text>
<text x="345.1" y="282.4">DWG. NO. :</text>
<text x="345.1" y="287.7">SCALE :</text>
<text x="359.7" y="287.7">As indicated</text>
<text x="361.9" y="282.4">PW-GF-15(M2)</text>
<text x="384.8" y="282.4">REV.NO:-</text>
<text x="384.8" y="288">LEVEL. :</text>
</g>
<g font-size="2.8">
<text x="79" y="76.6">1 : 25</text>
<text x="79" y="164.1">1 : 25</text>
<text x="204.9" y="208.4">ELEVATION</text>
<text x="229.8" y="208.4">SECTION</text>
</g>
<g font-size="2.5">
<text x="347.4" y="232">1</text>
<text x="353.6" y="232">26-05-25</text>
<text x="372" y="232">FOR APPROVAL</text>
<text x="345.9" y="238.6">Rev</text>
<text x="347.4" y="235.3">0</text>
<text x="353.6" y="235.3">08-05-25</text>
<text x="355.9" y="238.6">Date</text>
<text x="372" y="235.3">FOR APPROVAL</text>
<text x="375.3" y="238.6">Description</text>
<text x="398.2" y="238.6">Chkd</text>
<text x="406" y="238.6">Appd.</text>
<text x="366" y="245.4">REVISION SCHEDULE</text>
</g>
<g font-size="2.1">
<text x="399.5" y="232">PK</text>
<text x="407" y="232">PRC</text>
<text x="399.5" y="235.2">PK</text>
<text x="407" y="235.2">PRC</text>
</g>
<text font-size="2" x="385.7" y="172">nd</text>
</svg>
